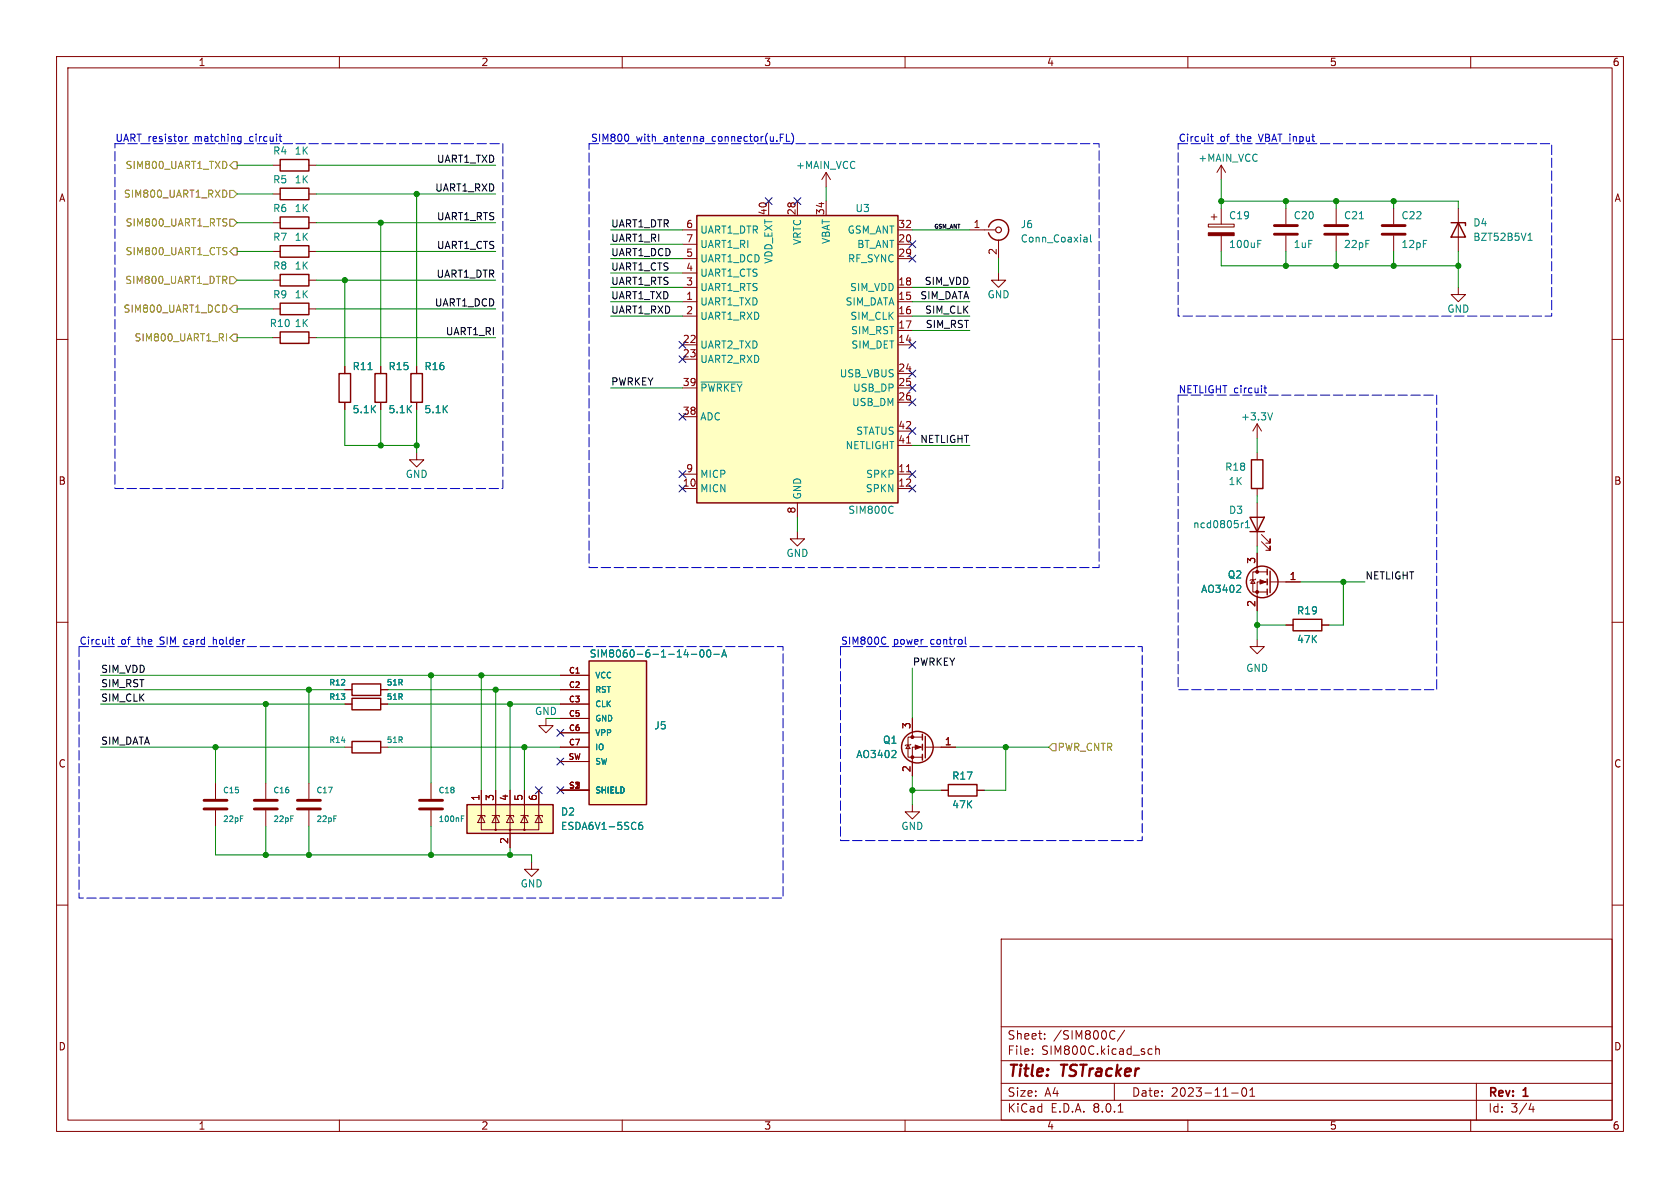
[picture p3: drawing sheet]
<svg xmlns="http://www.w3.org/2000/svg" width="297mm" height="210mm" viewBox="0 0 297 210" stroke-linecap="round" stroke-linejoin="round" font-family="sans-serif">
<g fill="none" stroke="#840000" stroke-width=".18">
<path d="M10 10h277v190h-277zM12 12h273v186h-273zM60 10v2M110 10v2M160 10v2M210 10v2M260 10v2M48.3 29.2h1.2M48.3 34.3h1.2M54.6 29.2h1.3M54.6 34.3h1.3M257.8 36.8v7.7"/>
<path d="M10 60h2M48.3 44.5h1.2M48.3 59.7h1.2M54.6 44.5h1.3M54.6 59.7h1.3M257.8 50.8v1.3h1.3l-1.3 1.2-1.3-1.2h1.3M285 60h2M10 110h2M285 110h2M54.6 138.4v2.8M61 132.1h1.2M61 121.9h1.2"/>
<path d="M61 124.5h1.2M67.3 132.1h1.3M67.3 121.9h1.3M67.3 124.5h1.3M76.2 138.4v2.8M10 160h2M54.6 143.3v2.8M76.2 143.3v2.8M285 160h2M177 166h108v32h-108zM60 198v2M110 198v2"/>
<path d="M160 198v2M177 194.5h108M177 191.5h108M177 187.5h108M177 181.5h108M182.5 186.3v.1M182.5 185.5v.1M184.7 183.6v.1M184.7 182.8v.1M196.8 182.2l.3 .1M197 191.5v3M197.1 183.6l-.3 .1"/>
<path d="M197.7 196.6h.8M198.8 182.1l-1.3 2M203.2 185.4l.5 .1M203.7 186.3l-.5 .1M204.3 185.5l.2-.1 .4 .1 .1 .9M204.3 184.9v1.5M210 198v2M217.7 193.2h1.2M219.7 192.4l.2-.1a.81 .81 0 0 1 .6 .6 .81 .81 0 0 1-.3 .8l-.2 .1a.81 .81 0 0 1-.3-1.4zM221 193.8h.8M221 192.7l.4-.4v1.5M260 198v2"/>
<path d="M261 191.5v6.5M270.7 195l-.4 1.1h.9M271 195.6v1"/>
</g>
<path d="M52.6 143h4M52.6 141.5h4M74.2 143h4M74.2 141.5h4" fill="none" stroke="#840000" stroke-width=".51"/>
<path d="M270.1 42.5h.8M270.3 41.5l.2-.3v1.3M59 144.2h.5M81.6 144.2h.4M81.6 144.7h.3" fill="none" stroke="#008484" stroke-width=".18"/>
<path d="M49.5 28.2h5.1v2h-5.1zM49.5 33.3h5.1v2h-5.1zM256.5 39.4h2.6v.5M257.8 39.4l1.3 2.5h-2.6zM49.5 43.4h5.1v2.1h-5.1zM49.5 58.7h5.1v2h-5.1zM62.2 131.1h5.1v2h-5.1zM62.2 120.9h5.1v2h-5.1zM62.2 123.4h5.1v2.1h-5.1z" fill="none" stroke="#840000" stroke-width=".25"/>
<path d="M123.2 38.1h35.5v50.8h-35.5z" fill="#ffffc2"/>
<path d="M123.2 38.1h35.5v50.8h-35.5z" fill="none" stroke="#840000" stroke-width=".25"/>
<g fill="none" stroke="#840000" stroke-width=".18">
<path d="M135.9 35.6v2.5M141 35.6v2.5M146 35.6v2.5M120.6 53.3h2.6M120.6 55.9h2.6M120.6 50.8h2.6M120.6 43.2h2.6M120.6 45.7h2.6M120.6 40.6h2.6M120.6 48.3h2.6M158.7 53.3h2.6M158.7 55.9h2.6"/>
<path d="M158.7 58.4h2.6M158.7 50.8h2.6M158.7 43.2h2.6M158.7 45.7h2.6M158.7 40.6h2.6M120.6 61h2.6M120.6 63.5h2.6M120.6 68.6h2.6M120.6 73.7h2.6M158.7 61h2.6M158.7 66h2.6M158.7 68.6h2.6"/>
<path d="M158.7 71.1h2.6M158.7 78.7h2.6M158.7 76.2h2.6M160.3 78.3h.7M120.6 86.4h2.6M120.6 83.8h2.6M141 88.9v2.5M158.7 86.4h2.6M158.7 83.8h2.6M160.3 83.4h.7"/>
</g>
<path d="M123.9 67.5h7.3M157.7 89.5l.2 .1M157.9 90.6l-.2 .1" fill="none" stroke="#008484" stroke-width=".18"/>
<path d="M82.5 142.2h15.3v5.1h-15.3z" fill="#ffffc2"/>
<path d="M82.5 142.2h15.3v5.1h-15.3z" fill="none" stroke="#840000" stroke-width=".25"/>
<g fill="none" stroke="#840000" stroke-width=".18">
<path d="M85.1 139.7v7h10.1v-7M87.6 139.7v7M90.2 139.7v10.2M92.7 139.7v7M96.5 127v1.3h1.3l-1.3 1.2-1.3-1.2h1.3M84.5 144.1h1.2v.3M85.1 144.1l.6 1.3h-1.2zM87 144.1h1.3v.3M87.6 144.1l.7 1.3h-1.3zM89.5 144.1h1.3v.3M90.2 144.1l.6 1.3h-1.3zM92.1 144.1h1.2v.3"/>
<path d="M92.7 144.1l.6 1.3h-1.2zM94.6 144.1h1.3v.3M95.2 144.1l.7 1.3h-1.3z"/>
<circle cx="87.6" cy="146.7" r=".13"/>
<circle cx="90.2" cy="146.7" r=".13"/>
<circle cx="92.7" cy="146.7" r=".13"/>
</g>
<path d="M113.5 145.4h-.4a.86 .86 0 0 0 0 1.2l.5-.1v-.4l-.2-.3-.4 .1-.1 .2" fill="none" stroke="#008484" stroke-width=".18"/>
<path d="M104.1 116.8h10.2v25.4h-10.2z" fill="#ffffc2"/>
<g fill="none" stroke="#840000" stroke-width=".25">
<path d="M49.5 38.4h5.1v2h-5.1zM49.5 48.5h5.1v2h-5.1zM49.5 53.6h5.1v2h-5.1zM174.8 40.1a1.81 1.81 0 0 1 2-1.3 1.81 1.81 0 0 1 1.5 1.8M178.3 40.6a1.82 1.82 0 0 1-1.5 1.8 1.82 1.82 0 0 1-2-1.3M59.9 66h2.1v5.1h-2.1zM66.3 66h2v5.1h-2zM72.6 66h2.1v5.1h-2.1zM221 91.4h2.5l-1.3 2.6zM221 94h2.5M221.2 81.3h2.1v5.1h-2.1zM104.1 116.8h10.2v25.4h-10.2z"/>
<path d="M224 100.6v1M224 102.4v1M224 104.1v1.1M224.5 101v3.8M228.6 109.5h5.1v2h-5.1zM163.1 129.8v1M163.1 131.6v1M163.1 133.4v1M163.6 130.2v3.8M167.6 138.7h5.1v2h-5.1z"/>
<circle cx="223.1" cy="102.9" r="2.79"/>
<circle cx="162.2" cy="132.1" r="2.79"/>
</g>
<g fill="none" stroke="#840000" stroke-width=".18">
<path d="M48.3 39.4h1.2M54.6 39.4h1.3M146 30.5l-.7 1.3M146 30.5v2.5M146 30.5l.8 1.3M213.6 39.6h4.6v.5h-4.6zM214.1 38.4h1M214.6 37.8v1.1M215.9 29.2v2.6M215.9 36.8v2.8M215.9 29.2l-.8 1.3M215.9 29.2l.8 1.3"/>
<path d="M227.3 36.8v2.8M236.2 36.8v2.8M246.4 36.8v2.8M48.3 49.5h1.2M48.3 54.6h1.2M54.6 49.5h1.3M54.6 54.6h1.3M171.4 40.6h4.6M176.5 48.3v1.2h1.3l-1.3 1.3-1.2-1.3h1.2M176.5 42.4v3.3M215.9 41.7v2.8M227.3 41.7v2.8"/>
<path d="M236.2 41.7v2.8M246.4 41.7v2.8M61 64.8v1.2M61 71.1v1.3M67.3 64.8v1.2M67.3 71.1v1.3M73.7 64.8v1.2M73.7 71.1v1.3M222.2 74.9v2.6M222.2 74.9l-.7 1.3M222.2 74.9l.8 1.3M73.7 80v1.3h1.2l-1.2 1.3-1.3-1.3h1.3"/>
<path d="M141 94v1.3h1.2l-1.2 1.2-1.3-1.2h1.3M222.2 80v1.3M222.2 86.4v1.2M222.2 88.9v7.6M222.2 97.8v3.3M223 95.8l1.5 1.5v-.8v.8h-.7M223 94.5l1.5 1.5v-.7v.7h-.7M99.1 119.4h5M221.5 102.5l.4 .6h-.8zM222 102.4l-.1 .1h-.8l-.1 .1M222.2 113v1.3h1.3l-1.3 1.3-1.2-1.3h1.2M224 102.9h-1.8v5.1"/>
<path d="M224 101.1h-2.5v3.5h2.5M224.5 102.9h5.4M227.3 110.5h1.3M233.7 110.5h1.2M38.1 138.4v2.8M47 138.4v2.8M61 121.9h1.2M61 124.5h1.2M67.3 121.9h1.3M67.3 124.5h1.3M85.1 139.7v2.5M87.6 139.7v2.5"/>
<path d="M90.2 139.7v2.5M92.7 139.7v2.5M95.2 139.7v2.5M99.1 121.9h5M99.1 124.5h5M99.1 127h5M99.1 129.5h5M99.1 132.1h5M99.1 139.7h5M99.1 134.6h5M160.5 131.7l.4 .6h-.8zM161 131.6l-.1 .1h-.8l-.1 .1"/>
<path d="M161.3 127v3.3M163.1 132.1h-1.8v5.1M163.1 130.3h-2.6v3.6h2.6M163.6 132.1h5.3M166.4 139.7h1.2M172.7 139.7h1.3M38.1 143.3v2.8M47 143.3v2.8M90.2 147.3v2.6M94 152.4v1.3h1.2l-1.2 1.2-1.3-1.2h1.3M161.3 142.2v1.3h1.3l-1.3 1.3-1.3-1.3h1.3"/>
</g>
<g fill="none" stroke="#008484" stroke-width=".18">
<path d="M240.3 38.7h.7M191.8 41.9h.2l.2 .2v.7M192.2 42.7l-.4 .1M192.2 42.2l-.4 .1M192.8 41.5v1.1l.2 .2M222.4 43.1h.4M222.4 42.5h.6M65.1 65.3h.7M225 73l-.5 1.2M219.5 92.4v.9M219.8 92.4l-.3 .3M220.2 93.3h.7"/>
<path d="M220.2 92.4l.3-.4v1.3M122.2 115.7h1M123.8 115l.2-.1a.68 .68 0 0 1 .5 .6 .68 .68 0 0 1-.5 .6l-.2-.1-.1-.3zM125.1 115l.1-.1a.68 .68 0 0 1 .5 .6 .68 .68 0 0 1-.5 .6l-.1-.1-.2-.3zM126.2 115.7h1M127.6 116.1l.4-1.2 .4 1.2M127.7 115.8h.6M219.2 103.5l.2 .2-.1 .3-.7 .7h.8M158.3 132.7l.1 .2-.1 .3-.7 .7h.8M42.5 144.2h.5M51.4 144.2h.5M113.5 145.4h-.4a.86 .86 0 0 0 0 1.2l.5-.1v-.4l-.2-.3-.4 .1-.1 .2"/>
</g>
<path d="M225.3 39.9h4.1M234.2 39.9h4.1M244.3 39.9h4.1M225.3 41.4h4.1M234.2 41.4h4.1M244.3 41.4h4.1M36.1 143h4M36.1 141.5h4M45 143h4M45 141.5h4" fill="none" stroke="#840000" stroke-width=".51"/>
<g fill="#840000" stroke="#840000" stroke-width=".18">
<path d="M161.8 131.7l1 .4-1 .4z"/>
<path d="M222.8 102.5l1 .4-1 .4z"/>
<path d="M213.6 41.1h4.6v.6h-4.6z"/>
<circle cx="161.3" cy="133.9" r=".25"/>
<circle cx="161.3" cy="130.3" r=".25"/>
<circle cx="222.2" cy="104.6" r=".25"/>
<circle cx="222.2" cy="101.1" r=".25"/>
</g>
<circle cx="176.5" cy="40.6" r=".51" fill="none" stroke="#840000" stroke-width=".2"/>
<g fill="none" stroke="#848400" stroke-width=".18">
<path d="M39.9 33.7l.2 .4-.2 .7M39.9 38.7h.2M40 28.7l.1 .4-.1 .5M40 39.4l.1 .2-.1 .3M40.6 33.7h.7l.6 .6-.6 .6h-.7zM40.6 38.7h.7l.6 .7-.6 .6h-.7zM41.3 28.6h.6v1.2h-.6l-.7-.6zM39.7 49.5l.4 .6M39.9 54l.2 .5-.2 .6M39.9 43.8h.2M40 44.5l.1 .2-.1 .3M40 49v.4"/>
<path d="M40 59v1.3M40.6 48.9h.7l.6 .6-.6 .7h-.7zM41.3 43.8h.6v1.3h-.6l-.7-.6zM41.3 59.1h.6v1.2h-.6l-.7-.6zM41.3 54h.6v1.2h-.6l-.7-.6zM186.1 131.4h.6v1.3h-.6l-.7-.6z"/>
</g>
<g fill="none" stroke="#0000c2" stroke-width=".18">
<path d="M32.8 24.1v.9M33.1 24.1l-.3 .3M42.1 24.2h.5M42.1 24.9h.5M42.6 24.1v1.1l-.1 .1-.3 .1M49.3 24.1h.5M49.6 24.9l.2 .1M111 23.8l.1 .4-.1 .7M139 25h.6M139.9 23.5a1.46 1.46 0 0 1 0 2M214 24.1h.5M214.2 23.7v1.1l.3 .2"/>
<path d="M223.4 68.6h.5M223.6 68.2v1.1l.3 .1M19.7 113h.5M19.9 112.6v1.1l.3 .2M37.7 112.6v1.3M37.9 113l-.2 .2M156.4 112.6l.2 .1M156.6 113.8l-.2 .1M170.6 112.6v1.1l.2 .2"/>
</g>
<path d="M20.3 25.4h68.6v61h-68.6zM104.1 25.4h90.2v74.9h-90.2zM208.3 25.4h66v30.5h-66zM208.3 69.9h45.7v52h-45.7zM14 114.3h124.4v44.5h-124.4zM148.6 114.3h53.3v34.3h-53.3z" fill="none" stroke="#0000c2" stroke-width=".18" stroke-dasharray="1.7 .6"/>
<g fill="none" stroke="#008400" stroke-width=".18">
<path d="M41.9 39.4h6.4M41.9 34.3h6.4M41.9 29.2h6.4M55.9 39.4h31.7M55.9 34.3h31.7M55.9 29.2h31.7M67.3 39.4v25.4M73.7 34.3v30.5M146 33v2.6M215.9 31.8v5M215.9 35.6h41.9v1.2M227.3 35.6v1.2"/>
<path d="M236.2 35.6v1.2M246.4 35.6v1.2M41.9 49.5h6.4M41.9 59.7h6.4M41.9 54.6h6.4M41.9 44.5h6.4M55.9 49.5h31.7M55.9 59.7h31.7M55.9 54.6h31.7M55.9 44.5h31.7M61 49.5v15.3M107.9 40.6h12.7"/>
<path d="M107.9 50.8h12.7M107.9 53.3h12.7M107.9 55.9h12.7M107.9 43.2h12.7M107.9 48.3h12.7M107.9 45.7h12.7M161.3 40.6h10.1M161.3 50.8h10.1M161.3 58.4h10.1M161.3 53.3h10.1M161.3 55.9h10.1M176.5 45.7v2.6"/>
<path d="M215.9 44.5v2.5h41.9M227.3 44.5v2.5M236.2 44.5v2.5M246.4 44.5v2.5M257.8 44.5v6.3M61 72.4v6.3h12.7M67.3 72.4v6.3M73.7 72.4v7.6M107.9 68.6h12.7M161.3 78.7h10.1M222.2 77.5v2.5M141 91.4v2.6"/>
<path d="M222.2 87.6v1.3M222.2 96.5v1.3M17.8 119.4h81.3M76.2 119.4v19M85.1 119.4v20.3M161.3 118.1v8.9M222.2 108v5M222.2 110.5h5.1M229.9 102.9h11.4M237.5 102.9v7.6h-2.6M17.8 124.5h43.2M17.8 132.1h43.2"/>
<path d="M17.8 121.9h43.2M38.1 132.1v6.3M47 124.5v13.9M54.6 121.9v16.5M68.6 124.5h30.5M68.6 132.1h30.5M68.6 121.9h30.5M87.6 121.9v17.8M90.2 124.5v15.2M92.7 132.1v7.6M96.5 127h2.6M161.3 139.7h5.1"/>
<path d="M161.3 137.2v5M168.9 132.1h16.5M177.8 132.1v7.6h-3.8M38.1 146.1v5h55.9v1.3M47 146.1v5M54.6 146.1v5M76.2 146.1v5M90.2 149.9v1.2"/>
</g>
<g fill="none" stroke="#000084" stroke-width=".18">
<path d="M135.3 35l1.2 1.2M136.5 35l-1.2 1.2M140.4 35l1.2 1.2M141.6 35l-1.2 1.2M160.7 45.1l1.2 1.2M160.7 42.6l1.2 1.2M161.9 45.1l-1.2 1.2M161.9 42.6l-1.2 1.2M120 60.4l1.3 1.2M120 62.9l1.3 1.2M120 73.1l1.3 1.2M121.3 60.4l-1.3 1.2"/>
<path d="M121.3 62.9l-1.3 1.2M121.3 73.1l-1.3 1.2M160.7 70.5l1.2 1.2M160.7 68l1.2 1.2M160.7 65.4l1.2 1.2M160.7 75.6l1.2 1.2M160.7 60.4l1.2 1.2M161.9 70.5l-1.2 1.2M161.9 68l-1.2 1.2M161.9 65.4l-1.2 1.2M161.9 75.6l-1.2 1.2M161.9 60.4l-1.2 1.2"/>
<path d="M120 85.8l1.3 1.2M120 83.2l1.3 1.2M121.3 85.8l-1.3 1.2M121.3 83.2l-1.3 1.2M160.7 85.8l1.2 1.2M160.7 83.2l1.2 1.2M161.9 85.8l-1.2 1.2M161.9 83.2l-1.2 1.2M94.6 139.1l1.3 1.2M95.9 139.1l-1.3 1.2M98.5 134l1.2 1.2M98.5 128.9l1.2 1.2"/>
<path d="M98.5 139.1l1.2 1.2M99.7 134l-1.2 1.2M99.7 128.9l-1.2 1.2M99.7 139.1l-1.2 1.2"/>
</g>
<g fill="#008400" stroke="#008400" stroke-width=".18">
<circle cx="76.2" cy="151.1" r=".46"/>
<circle cx="90.2" cy="151.1" r=".46"/>
<circle cx="87.6" cy="121.9" r=".46"/>
<circle cx="90.2" cy="124.5" r=".46"/>
<circle cx="92.7" cy="132.1" r=".46"/>
<circle cx="67.3" cy="78.7" r=".46"/>
<circle cx="85.1" cy="119.4" r=".46"/>
<circle cx="76.2" cy="119.4" r=".46"/>
<circle cx="73.7" cy="78.7" r=".46"/>
<circle cx="67.3" cy="39.4" r=".46"/>
<circle cx="73.7" cy="34.3" r=".46"/>
<circle cx="54.6" cy="151.1" r=".46"/>
<circle cx="47" cy="151.1" r=".46"/>
<circle cx="47" cy="124.5" r=".46"/>
<circle cx="54.6" cy="121.9" r=".46"/>
<circle cx="38.1" cy="132.1" r=".46"/>
<circle cx="61" cy="49.5" r=".46"/>
<circle cx="215.9" cy="35.6" r=".46"/>
<circle cx="227.3" cy="47" r=".46"/>
<circle cx="236.2" cy="47" r=".46"/>
<circle cx="222.2" cy="110.5" r=".46"/>
<circle cx="237.5" cy="102.9" r=".46"/>
<circle cx="257.8" cy="47" r=".46"/>
<circle cx="246.4" cy="47" r=".46"/>
<circle cx="227.3" cy="35.6" r=".46"/>
<circle cx="246.4" cy="35.6" r=".46"/>
<circle cx="236.2" cy="35.6" r=".46"/>
<circle cx="177.8" cy="132.1" r=".46"/>
<circle cx="161.3" cy="139.7" r=".46"/>
</g>
<g font-size="2.8" fill="#840000">
<text x="178" y="190.9">Title:</text>
<text x="187.7" y="190.9">TSTracker</text>
</g>
<g font-size="2.1" fill="#840000">
<text x="178" y="184">Sheet:</text>
<text x="186.2" y="184">/SIM800C/</text>
<text x="178" y="186.7">File:</text>
<text x="184.1" y="186.7">SIM800C.kicad_sch</text>
<text x="178" y="196.9">KiCad</text>
<text x="178" y="194.1">Size:</text>
<text x="184.7" y="194.1">A4</text>
<text x="185.7" y="196.9">E.D.A.</text>
<text x="193.3" y="196.9">8.0.1</text>
<text x="200" y="194.1">Date:</text>
<text x="207" y="194.1">2023-11-01</text>
<text x="263" y="194.3">Rev:</text>
<text x="263" y="196.9">Id:</text>
<text x="267.1" y="196.9">3/4</text>
<text x="269.4" y="194.3">1</text>
</g>
<g font-size="1.8" fill="#840000">
<text x="35" y="11.9">1</text>
<text x="85" y="11.9">2</text>
<text x="135" y="11.9">3</text>
<text x="185" y="11.9">4</text>
<text x="235" y="11.9">5</text>
<text x="285" y="11.9">6</text>
<text x="10.3" y="35.9">A</text>
<text x="285.3" y="35.9">A</text>
<text x="121.2" y="40.4">6</text>
<text x="135.6" y="38.1" transform="rotate(-90 135.6 38.1)">40</text>
<text x="140.7" y="38.1" transform="rotate(-90 140.7 38.1)">28</text>
<text x="145.8" y="38.1" transform="rotate(-90 145.8 38.1)">34</text>
<text x="158.7" y="40.4">32</text>
<text x="172" y="40.4">1</text>
<text x="121.2" y="45.5">5</text>
<text x="121.2" y="42.9">7</text>
<text x="158.7" y="42.9">20</text>
<text x="158.7" y="45.5">29</text>
<text x="176.3" y="45.2" transform="rotate(-90 176.3 45.2)">2</text>
<text x="121.2" y="53.1">1</text>
<text x="121.2" y="50.5">3</text>
<text x="121.2" y="48">4</text>
<text x="158.7" y="53.1">15</text>
<text x="158.7" y="50.5">18</text>
<text x="121.2" y="55.6">2</text>
<text x="158.7" y="55.6">16</text>
<text x="158.7" y="58.2">17</text>
<text x="120.6" y="60.7">22</text>
<text x="120.6" y="63.2">23</text>
<text x="158.7" y="60.7">14</text>
<text x="158.7" y="65.8">24</text>
<text x="120.6" y="68.3">39</text>
<text x="158.7" y="68.3">25</text>
<text x="158.7" y="70.9">26</text>
<text x="120.6" y="73.4">38</text>
<text x="158.7" y="75.9">42</text>
<text x="121.2" y="83.6">9</text>
<text x="158.7" y="83.6">11</text>
<text x="158.7" y="78.5">41</text>
<text x="10.3" y="85.9">B</text>
<text x="120.6" y="86.1">10</text>
<text x="158.7" y="86.1">12</text>
<text x="285.3" y="85.9">B</text>
<text x="140.7" y="90.9" transform="rotate(-90 140.7 90.9)">8</text>
<text x="222" y="99.8" transform="rotate(-90 222 99.8)">3</text>
<text x="222" y="107.4" transform="rotate(-90 222 107.4)">2</text>
<text x="227.9" y="102.6">1</text>
<text x="161" y="129" transform="rotate(-90 161 129)">3</text>
<text x="166.9" y="131.8">1</text>
<text x="10.3" y="135.9">C</text>
<text x="161" y="136.6" transform="rotate(-90 161 136.6)">2</text>
<text x="285.3" y="135.9">C</text>
<text x="84.8" y="141.7" transform="rotate(-90 84.8 141.7)">1</text>
<text x="87.4" y="141.7" transform="rotate(-90 87.4 141.7)">3</text>
<text x="89.9" y="141.7" transform="rotate(-90 89.9 141.7)">4</text>
<text x="92.5" y="141.7" transform="rotate(-90 92.5 141.7)">5</text>
<text x="95" y="141.7" transform="rotate(-90 95 141.7)">6</text>
<text x="89.9" y="149.3" transform="rotate(-90 89.9 149.3)">2</text>
<text x="10.3" y="185.9">D</text>
<text x="285.3" y="185.9">D</text>
<text x="35" y="199.9">1</text>
<text x="85" y="199.9">2</text>
<text x="135" y="199.9">3</text>
<text x="185" y="199.9">4</text>
<text x="235" y="199.9">5</text>
<text x="285" y="199.9">6</text>
</g>
<g font-size="1.8" fill="#0000c2">
<text x="20.3" y="25.2">UART resistor</text>
<text x="34.5" y="25.2">matching</text>
<text x="44.4" y="25.2">circuit</text>
<text x="104.4" y="25.2">SIM800</text>
<text x="112.5" y="25.2">with</text>
<text x="117.4" y="25.2">antenna</text>
<text x="126.2" y="25.2">connector(u.FL)</text>
<text x="208.3" y="25.2">Circuit</text>
<text x="215.7" y="25.2">of</text>
<text x="218.7" y="25.2">the</text>
<text x="222.9" y="25.2">VBAT input</text>
<text x="208.3" y="69.6">NETLIGHT circuit</text>
<text x="14" y="114.1">Circuit</text>
<text x="21.4" y="114.1">of</text>
<text x="24.4" y="114.1">the</text>
<text x="28.5" y="114.1">SIM</text>
<text x="33" y="114.1">card</text>
<text x="38.3" y="114.1">holder</text>
<text x="148.6" y="114.1">SIM800C</text>
<text x="157.9" y="114.1">power</text>
<text x="164.6" y="114.1">control</text>
</g>
<g font-size="1.8" fill="#008484">
<text x="48.2" y="27.5">R4</text>
<text x="52" y="27.5">1K</text>
<text x="211.7" y="28.8">+MAIN_VCC</text>
<text x="48.2" y="32.6">R5</text>
<text x="52" y="32.6">1K</text>
<text x="140.6" y="30.1">+MAIN_VCC</text>
<text x="48.2" y="37.7">R6</text>
<text x="52" y="37.7">1K</text>
<text x="123.7" y="41.5">UART1_DTR</text>
<text x="149.8" y="41.5">GSM_ANT</text>
<text x="151.1" y="37.7">U3</text>
<text x="180.3" y="40.5">J6</text>
<text x="217.2" y="39">C19</text>
<text x="228.6" y="39">C20</text>
<text x="237.5" y="39">C21</text>
<text x="247.7" y="39">C22</text>
<text x="260.4" y="40.2">D4</text>
<text x="48.2" y="42.8">R7</text>
<text x="48.2" y="47.9">R8</text>
<text x="52" y="42.8">1K</text>
<text x="52" y="47.9">1K</text>
<text x="123.7" y="46.6">UART1_DCD</text>
<text x="123.7" y="44">UART1_RI</text>
<text x="136.8" y="46.7" transform="rotate(-90 136.8 46.7)">VDD_EXT</text>
<text x="141.8" y="43.4" transform="rotate(-90 141.8 43.4)">VRTC</text>
<text x="146.9" y="43.2" transform="rotate(-90 146.9 43.2)">VBAT</text>
<text x="149.8" y="46.6">RF_SYNC</text>
<text x="151.4" y="44">BT_ANT</text>
<text x="180.3" y="43.1">Conn_Coaxial</text>
<text x="217.2" y="44">100uF</text>
<text x="228.6" y="44">1uF</text>
<text x="237.5" y="44">22pF</text>
<text x="247.7" y="44">12pF</text>
<text x="260.4" y="42.8">BZT52B5V1</text>
<text x="48.2" y="52.9">R9</text>
<text x="52" y="52.9">1K</text>
<text x="123.7" y="51.7">UART1_RTS</text>
<text x="123.7" y="49.1">UART1_CTS</text>
<text x="150.2" y="51.7">SIM_VDD</text>
<text x="174.5" y="52.9">GND</text>
<text x="47.6" y="58">R10</text>
<text x="52" y="58">1K</text>
<text x="123.7" y="54.2">UART1_TXD</text>
<text x="123.7" y="56.7">UART1_RXD</text>
<text x="149.4" y="54.2">SIM_DATA</text>
<text x="150.2" y="56.7">SIM_CLK</text>
<text x="150.4" y="59.3">SIM_RST</text>
<text x="255.8" y="55.5">GND</text>
<text x="62.2" y="65.6">R11</text>
<text x="68.6" y="65.6">R15</text>
<text x="74.9" y="65.6">R16</text>
<text x="123.7" y="61.8">UART2_TXD</text>
<text x="123.7" y="64.4">UART2_RXD</text>
<text x="150.4" y="61.8">SIM_DET</text>
<text x="123.7" y="69.4">~{PWRKEY}</text>
<text x="148.4" y="66.9">USB_VBUS</text>
<text x="150.5" y="72">USB_DM</text>
<text x="150.7" y="69.4">USB_DP</text>
<text x="62.2" y="73.3">5.1K</text>
<text x="68.6" y="73.3">5.1K</text>
<text x="74.9" y="73.3">5.1K</text>
<text x="123.7" y="74.5">ADC</text>
<text x="151.3" y="77.1">STATUS</text>
<text x="219.3" y="74.5">+3.3V</text>
<text x="149.4" y="79.6">NETLIGHT</text>
<text x="216.5" y="83.4">R18</text>
<text x="71.6" y="84.7">GND</text>
<text x="123.7" y="87.2">MICN</text>
<text x="123.7" y="84.7">MICP</text>
<text x="141.8" y="88.4" transform="rotate(-90 141.8 88.4)">GND</text>
<text x="153" y="87.2">SPKN</text>
<text x="153" y="84.7">SPKP</text>
<text x="217.1" y="86">1K</text>
<text x="149.9" y="91">SIM800C</text>
<text x="210.8" y="93.6">ncd0805r1</text>
<text x="217.2" y="91">D3</text>
<text x="138.9" y="98.7">GND</text>
<text x="212.2" y="105">AO3402</text>
<text x="217" y="102.5">Q2</text>
<text x="229.2" y="108.8">R19</text>
<text x="229.2" y="113.9">47K</text>
<text x="104.1" y="116.4">SIM8060-6-1-14-00-A</text>
<text x="220.2" y="119">GND</text>
<text x="94.5" y="126.6">GND</text>
<text x="115.6" y="129.1">J5</text>
<text x="156" y="131.7">Q1</text>
<text x="151.3" y="134.2">AO3402</text>
<text x="168.2" y="138">R17</text>
<text x="168.2" y="143.1">47K</text>
<text x="99.1" y="144.4">D2</text>
<text x="99.1" y="146.9">ESDA6V1-5SC6</text>
<text x="159.3" y="146.9">GND</text>
<text x="91.9" y="157.1">GND</text>
</g>
<g font-size="1.8">
<text x="77.1" y="28.9">UART1_TXD</text>
<text x="76.8" y="33.9">UART1_RXD</text>
<text x="77.1" y="39">UART1_RTS</text>
<text x="107.9" y="40.3">UART1_DTR</text>
<text x="77.1" y="44.1">UART1_CTS</text>
<text x="107.9" y="45.4">UART1_DCD</text>
<text x="107.9" y="42.8">UART1_RI</text>
<text x="107.9" y="47.9">UART1_CTS</text>
<text x="77.1" y="49.2">UART1_DTR</text>
<text x="107.9" y="53">UART1_TXD</text>
<text x="107.9" y="50.5">UART1_RTS</text>
<text x="162.6" y="53">SIM_DATA</text>
<text x="163.4" y="50.5">SIM_VDD</text>
<text x="76.8" y="54.3">UART1_DCD</text>
<text x="78.7" y="59.3">UART1_RI</text>
<text x="107.9" y="55.5">UART1_RXD</text>
<text x="163.4" y="55.5">SIM_CLK</text>
<text x="163.6" y="58.1">SIM_RST</text>
<text x="107.9" y="68.2">PWRKEY</text>
<text x="162.6" y="78.4">NETLIGHT</text>
<text x="241.3" y="102.5">NETLIGHT</text>
<text x="17.8" y="119">SIM_VDD</text>
<text x="161.3" y="117.8">PWRKEY</text>
<text x="17.8" y="124.1">SIM_CLK</text>
<text x="17.8" y="121.6">SIM_RST</text>
<text x="17.8" y="131.7">SIM_DATA</text>
</g>
<g font-size="1.8" fill="#848400">
<text x="21.8" y="35.2">SIM800_UART1_RXD</text>
<text x="22.1" y="30.1">SIM800_UART1_TXD</text>
<text x="22.1" y="40.2">SIM800_UART1_RTS</text>
<text x="22.1" y="45.3">SIM800_UART1_CTS</text>
<text x="22" y="50.4">SIM800_UART1_DTR</text>
<text x="21.7" y="55.5">SIM800_UART1_DCD</text>
<text x="23.7" y="60.6">SIM800_UART1_RI</text>
<text x="186.9" y="132.9">PWR_CNTR</text>
</g>
<g font-size="1.4" fill="#840000">
<text x="100.5" y="119.1">C1</text>
<text x="100.5" y="121.7">C2</text>
<text x="100.5" y="124.2">C3</text>
<text x="100.5" y="126.7">C5</text>
<text x="100.5" y="129.3">C6</text>
<text x="100.5" y="131.8">C7</text>
<text x="100.4" y="134.4">SW</text>
<text x="100.5" y="139.4">S1</text>
<text x="101.4" y="139.4">2</text>
</g>
<g font-size="1.4" fill="#008484">
<text x="58.1" y="121.4">R12</text>
<text x="58.1" y="123.9">R13</text>
<text x="68.3" y="121.4">51R</text>
<text x="68.3" y="123.9">51R</text>
<text x="105.2" y="120.1">VCC</text>
<text x="105.2" y="122.7">RST</text>
<text x="105.2" y="125.2">CLK</text>
<text x="58.1" y="131.5">R14</text>
<text x="68.3" y="131.5">51R</text>
<text x="105.2" y="127.7">GND</text>
<text x="105.2" y="130.3">VPP</text>
<text x="105.2" y="132.8">IO</text>
<text x="105.2" y="135.4">SW</text>
<text x="39.3" y="140.4">C15</text>
<text x="48.2" y="140.4">C16</text>
<text x="55.8" y="140.4">C17</text>
<text x="77.4" y="140.4">C18</text>
<text x="105.2" y="140.4">SHIELD</text>
<text x="39.3" y="145.5">22pF</text>
<text x="48.2" y="145.5">22pF</text>
<text x="55.8" y="145.5">22pF</text>
<text x="77.4" y="145.5">100nF</text>
</g>
<text font-size="1" x="165.1" y="40.4">GSM_ANT</text>
</svg>
